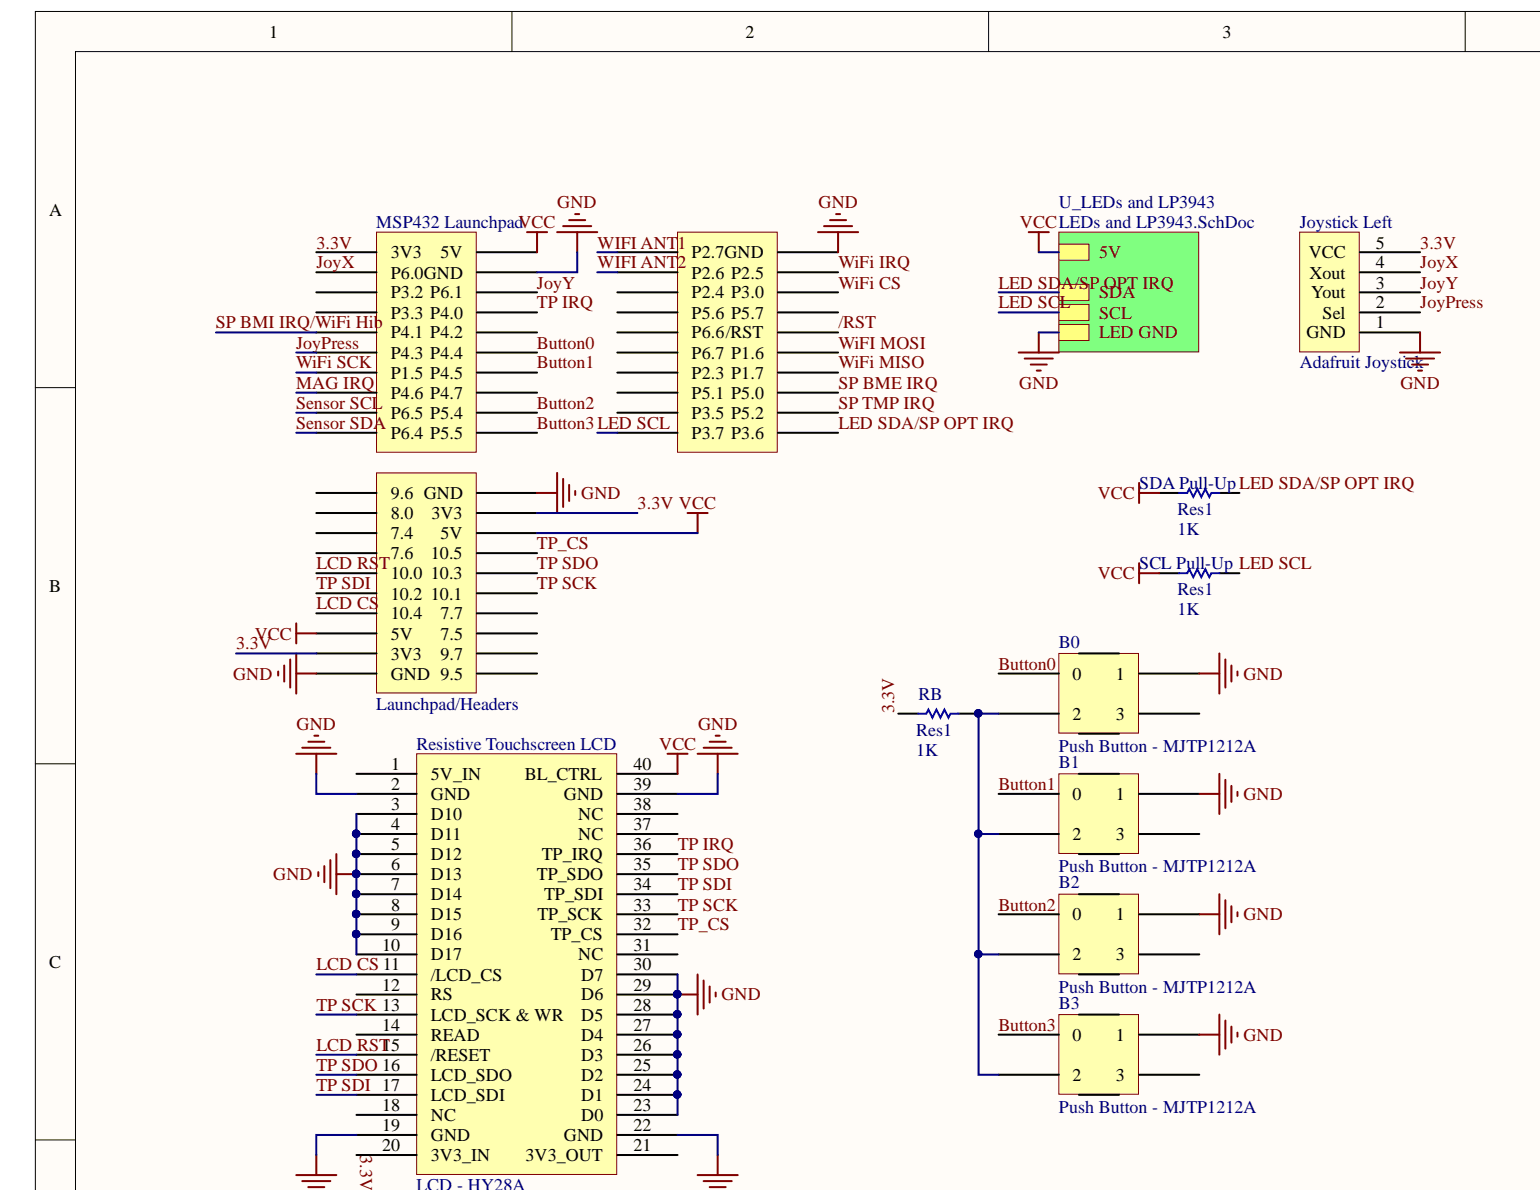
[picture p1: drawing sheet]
<svg xmlns="http://www.w3.org/2000/svg" width="217mm" height="168mm" viewBox="0 0 217 168" stroke-linecap="round" stroke-linejoin="round" font-family="sans-serif">
<g fill="#fffcf8" stroke="#000" stroke-width=".14">
<path d="M5 1.6h212.4v166.4h-212.4z"/>
<path d="M10.7 7.3h206.7v160.7h-206.7z"/>
</g>
<path d="M72.2 1.6v5.7M139.5 1.6v5.7M206.8 1.6v5.7M5 54.7h5.7M5 107.8h5.7M5 160.9h5.7" fill="none" stroke="#000" stroke-width=".14"/>
<path d="M183.4 32.8h8.4v16.9h-8.4z" fill="#ffffb0" stroke="#800000" stroke-width=".14"/>
<path d="M191.9 35.6h8.5M191.9 38.4h8.5M191.9 41.3h8.5M191.9 44.1h8.5M191.9 46.9h8.5" fill="none" stroke="#000" stroke-width=".28"/>
<path d="M53.1 32.8h14.1v31h-14.1z" fill="#ffffb0" stroke="#800000" stroke-width=".14"/>
<g fill="none" stroke="#000" stroke-width=".28">
<path d="M44.6 35.6h8.5M44.6 38.4h8.5M67.3 35.6h8.5M67.3 38.4h8.5M44.6 41.3h8.5M44.6 44.1h8.5M44.6 46.9h8.5M44.6 49.7h8.5M44.6 52.6h8.5M44.6 55.4h8.5M44.6 58.2h8.5M67.3 41.3h8.5"/>
<path d="M67.3 44.1h8.5M67.3 46.9h8.5M67.3 49.7h8.5M67.3 52.6h8.5M67.3 55.4h8.5M67.3 58.2h8.5M44.6 61.1h8.5M67.3 61.1h8.5"/>
</g>
<path d="M95.6 32.8h14.1v31h-14.1z" fill="#ffffb0" stroke="#800000" stroke-width=".14"/>
<g fill="none" stroke="#000" stroke-width=".28">
<path d="M87.1 35.6h8.5M87.1 38.4h8.5M109.8 35.6h8.5M109.8 38.4h8.5M87.1 41.3h8.5M87.1 44.1h8.5M87.1 46.9h8.5M87.1 49.7h8.5M87.1 52.6h8.5M87.1 55.4h8.5M87.1 58.2h8.5M109.8 41.3h8.5"/>
<path d="M109.8 44.1h8.5M109.8 46.9h8.5M109.8 49.7h8.5M109.8 52.6h8.5M109.8 55.4h8.5M109.8 58.2h8.5M87.1 61.1h8.5M109.8 61.1h8.5"/>
</g>
<path d="M53.1 66.7h14.1v31.1h-14.1z" fill="#ffffb0" stroke="#800000" stroke-width=".14"/>
<g fill="none" stroke="#000" stroke-width=".28">
<path d="M44.6 69.6h8.5M44.6 72.4h8.5M44.6 75.2h8.5M44.6 78.1h8.5M67.3 69.6h8.5M67.3 72.4h8.5M67.3 75.2h8.5M67.3 78.1h8.5M44.6 80.9h8.5M44.6 83.7h8.5M44.6 86.5h8.5M44.6 89.4h8.5"/>
<path d="M44.6 92.2h8.5M44.6 95h8.5M67.3 80.9h8.5M67.3 83.7h8.5M67.3 86.5h8.5M67.3 89.4h8.5M67.3 92.2h8.5M67.3 95h8.5"/>
</g>
<path d="M58.8 106.4h28.2v59.3h-28.2z" fill="#ffffb0" stroke="#800000" stroke-width=".14"/>
<g fill="none" stroke="#000" stroke-width=".28">
<path d="M163.6 69.6h2.8M172.1 69.6h2.8M163.6 80.9h2.8M172.1 80.9h2.8M50.3 109.2h8.5M50.3 112h8.5M50.3 114.9h8.5M50.3 117.7h8.5M87.1 109.2h8.5M87.1 112h8.5M87.1 114.9h8.5M87.1 117.7h8.5"/>
<path d="M50.3 120.5h8.5M50.3 123.4h8.5M50.3 126.2h8.5M50.3 129h8.5M50.3 131.8h8.5M50.3 134.7h8.5M50.3 137.5h8.5M87.1 120.5h8.5M87.1 123.4h8.5M87.1 126.2h8.5M87.1 129h8.5M87.1 131.8h8.5"/>
<path d="M87.1 134.7h8.5M87.1 137.5h8.5M50.3 140.3h8.5M50.3 143.2h8.5M50.3 146h8.5M50.3 148.8h8.5M50.3 151.7h8.5M50.3 154.5h8.5M50.3 157.3h8.5M87.1 140.3h8.5M87.1 143.2h8.5M87.1 146h8.5"/>
<path d="M87.1 148.8h8.5M87.1 151.7h8.5M87.1 154.5h8.5M87.1 157.3h8.5M50.3 160.2h8.5M50.3 163h8.5M87.1 160.2h8.5M87.1 163h8.5"/>
</g>
<g fill="#000080" stroke="#000080" stroke-width=".14">
<circle cx="50.3" cy="117.6" r=".52"/>
<circle cx="50.3" cy="120.5" r=".52"/>
<circle cx="50.3" cy="123.3" r=".52"/>
<circle cx="50.3" cy="126.1" r=".52"/>
<circle cx="50.3" cy="129" r=".52"/>
<circle cx="50.3" cy="131.8" r=".52"/>
<circle cx="95.6" cy="154.4" r=".52"/>
<circle cx="95.6" cy="151.6" r=".52"/>
<circle cx="95.6" cy="148.8" r=".52"/>
<circle cx="95.6" cy="146" r=".52"/>
<circle cx="95.6" cy="143.1" r=".52"/>
<circle cx="95.6" cy="140.3" r=".52"/>
</g>
<g fill="none" stroke="#800000" stroke-width=".28">
<path d="M74.4 32.8h2.8M75.8 32.8v2.8M115.4 32.8h5.7M116.3 31.9h3.9M117.1 31.1h2.3M118 30.2h.5M118.3 32.8v2.8M145.2 32.8h2.8M146.6 32.8v2.8M143.7 49.7h5.7M144.6 50.6h4M145.4 51.4h2.3"/>
<path d="M146.3 52.3h.6M146.6 46.9v2.8M197.6 49.7h5.6M198.4 50.6h4M199.3 51.4h2.2M200.1 52.3h.6M200.4 46.9v2.8M160.7 68.1v2.9M160.7 79.5v2.8M160.7 69.6h2.9M160.7 80.9h2.9M41.8 106.4h5.7"/>
<path d="M42.7 105.5h3.9M43.5 104.7h2.3M44.4 103.8h.5M44.6 106.4v2.8M98.4 106.4h5.7M99.3 105.5h4M100.1 104.7h2.3M101 103.8h.6M101.3 106.4v2.8M41.8 165.8h5.7M42.7 166.7h3.9M43.5 167.5h2.3"/>
<path d="M44.6 163v2.8M98.4 165.8h5.7M99.3 166.7h4M100.1 167.5h2.3M101.3 163v2.8"/>
</g>
<path d="M166.4 69.6h1.1l.3-.6 .6 1.1 .6-1.1 .5 1.1 .6-1.1 .6 1.1 .2-.5h1.2M166.4 80.9h1.1l.3-.6 .6 1.2 .6-1.2 .5 1.2 .6-1.2 .6 1.2 .2-.6h1.2" fill="none" stroke="#00f" stroke-width=".28"/>
<path d="M149.4 32.8h19.8v16.9h-19.8z" fill="#80ff80" stroke="#800000" stroke-width=".14"/>
<path d="M149.4 34.5h4.3v2.2h-4.3z" fill-rule="evenodd" fill="#ffff80"/>
<path d="M149.4 34.5h4.3v2.2h-4.3z" fill="none" stroke="#800000" stroke-width=".14"/>
<path d="M149.4 45.8h4.3v2.2h-4.3z" fill-rule="evenodd" fill="#ffff80"/>
<path d="M149.4 45.8h4.3v2.2h-4.3z" fill="none" stroke="#800000" stroke-width=".14"/>
<path d="M149.4 40.1h4.3v2.3h-4.3z" fill-rule="evenodd" fill="#ffff80"/>
<path d="M149.4 40.1h4.3v2.3h-4.3z" fill="none" stroke="#800000" stroke-width=".14"/>
<path d="M149.4 43h4.3v2.2h-4.3z" fill-rule="evenodd" fill="#ffff80"/>
<path d="M149.4 43h4.3v2.2h-4.3z" fill="none" stroke="#800000" stroke-width=".14"/>
<path d="M75.8 69.6h2.8M78.6 66.7v5.7M79.5 67.6v3.9M80.3 68.4v2.3M81.2 69.3v.5M39.3 94.8v.5M40.1 93.9v2.3M41 93.1v3.9M41.8 88v2.8M41.8 92.2v5.7M41.8 89.4h2.8M41.8 95h2.8" fill="none" stroke="#800000" stroke-width=".28"/>
<path d="M149.4 92.2h11.3v11.2h-11.3z" fill="#ffffb0" stroke="#800000" stroke-width=".14"/>
<path d="M140.9 95h8.5M152.2 92.2h5.7M160.7 95h8.5M140.9 100.7h8.5M152.2 103.5h5.7M160.7 100.7h8.5" fill="none" stroke="#000" stroke-width=".28"/>
<path d="M149.4 109.2h11.3v11.2h-11.3z" fill="#ffffb0" stroke="#800000" stroke-width=".14"/>
<path d="M140.9 112h8.5M140.9 117.7h8.5M152.2 109.2h5.7M160.7 112h8.5M160.7 117.7h8.5M152.2 120.5h5.7" fill="none" stroke="#000" stroke-width=".28"/>
<path d="M149.4 126.2h11.3v11.2h-11.3z" fill="#ffffb0" stroke="#800000" stroke-width=".14"/>
<path d="M140.9 129h8.5M140.9 134.7h8.5M152.2 126.2h5.7M152.2 137.5h5.7M160.7 129h8.5M160.7 134.7h8.5" fill="none" stroke="#000" stroke-width=".28"/>
<path d="M149.4 143.2h11.3v11.2h-11.3z" fill="#ffffb0" stroke="#800000" stroke-width=".14"/>
<path d="M126.8 100.7h2.8M135.3 100.7h2.8M140.9 146h8.5M140.9 151.7h8.5M152.2 143.2h5.7M152.2 154.5h5.7M160.7 146h8.5M160.7 151.7h8.5" fill="none" stroke="#000" stroke-width=".28"/>
<g fill="none" stroke="#800000" stroke-width=".28">
<path d="M78.6 32.8h5.7M79.5 31.9h3.9M80.3 31.1h2.3M81.2 30.2h.5M81.4 32.8v2.8M97 72.4h2.9M98.4 72.4v2.8M169.2 95h2.9M172.1 92.2v5.7M172.9 93.1v3.9M173.8 93.9v2.3M174.6 94.8v.5"/>
<path d="M94.2 106.4h2.8M95.6 106.4v2.8M169.2 112h2.9M172.1 109.2v5.7M172.9 110v4M173.8 110.9v2.3M174.6 111.7v.6M44.9 123.1v.5M45.8 122.2v2.3M46.6 121.4v3.9M47.5 120.5v5.7M47.5 123.4h2.8"/>
<path d="M98.4 137.5v5.7M99.3 138.4v3.9M100.1 139.2v2.3M169.2 129h2.9M172.1 126.2v5.6M172.9 127v4M173.8 127.9v2.2M174.6 128.7v.6M95.6 140.3h2.8M101 140.1v.5M169.2 146h2.9M172.1 143.2v5.6"/>
<path d="M172.9 144v4M173.8 144.9v2.2M174.6 145.7v.6"/>
</g>
<g fill="#000080" stroke="#000080" stroke-width=".14">
<circle cx="138" cy="100.7" r=".52"/>
<circle cx="95.6" cy="140.3" r=".52"/>
<circle cx="50.3" cy="123.3" r=".52"/>
<circle cx="138" cy="117.6" r=".52"/>
<circle cx="138" cy="134.6" r=".52"/>
<circle cx="95.6" cy="154.4" r=".52"/>
<circle cx="95.6" cy="151.6" r=".52"/>
<circle cx="95.6" cy="148.8" r=".52"/>
<circle cx="95.6" cy="146" r=".52"/>
<circle cx="95.6" cy="143.1" r=".52"/>
<circle cx="50.3" cy="117.6" r=".52"/>
<circle cx="50.3" cy="120.5" r=".52"/>
<circle cx="50.3" cy="126.1" r=".52"/>
<circle cx="50.3" cy="129" r=".52"/>
<circle cx="50.3" cy="131.8" r=".52"/>
</g>
<path d="M129.6 100.7h1.1l.3-.6 .6 1.2 .5-1.2 .6 1.2 .6-1.2 .5 1.2 .3-.6h1.2" fill="none" stroke="#00f" stroke-width=".28"/>
<g fill="none" stroke="#000080" stroke-width=".28">
<path d="M81.4 35.6v2.8h-5.6M84.3 35.6h2.8M84.3 38.4h2.8M146.6 35.6h2.8M30.5 46.9h14.1M41.8 58.2h2.8M41.8 55.4h2.8M41.8 52.6h2.8M41.8 49.7h2.8M140.9 41.3h8.5M140.9 44.1h8.5M146.6 46.9h2.8"/>
<path d="M41.8 61.1h2.8M75.8 72.4h14.1M75.8 75.2h22.6M84.3 61.1h2.8M33.3 92.2h11.3M44.6 109.2v2.8h5.7M50.3 114.9v19.8M101.3 109.2v2.8h-5.7M138.1 117.7v17h2.8M140.9 100.7h-2.8v17h2.8M44.6 137.5h5.7M95.6 137.5v19.8"/>
<path d="M138.1 134.7v17h2.8M44.6 148.8h5.7M44.6 151.7h5.7M44.6 154.5h5.7M44.6 143.2h5.7M50.3 160.2h-5.7v2.8M95.6 160.2h5.7v2.8"/>
</g>
<g font-size="2.5">
<text x="38" y="5.3">1</text>
<text x="105.2" y="5.3">2</text>
<text x="172.5" y="5.3">3</text>
<text x="6.9" y="30.4">A</text>
<text x="194.2" y="35.1">5</text>
<text x="55.1" y="36.4">3V3</text>
<text x="55.1" y="39.3">P6.0GND</text>
<text x="62.2" y="36.4">5V</text>
<text x="97.6" y="36.4">P2.7GND</text>
<text x="97.6" y="39.3">P2.6 P2.5</text>
<text x="184.7" y="36.4">VCC</text>
<text x="184.8" y="39.3">Xout</text>
<text x="194.2" y="37.9">4</text>
<text x="194.2" y="40.7">3</text>
<text x="55.1" y="42.1">P3.2 P6.1</text>
<text x="55.1" y="45">P3.3 P4.0</text>
<text x="55.1" y="47.8">P4.1 P4.2</text>
<text x="97.6" y="42.1">P2.4 P3.0</text>
<text x="97.6" y="45">P5.6 P5.7</text>
<text x="97.6" y="47.8">P6.6/RST</text>
<text x="184.3" y="47.8">GND</text>
<text x="185" y="42.1">Yout</text>
<text x="186.6" y="45">Sel</text>
<text x="194.2" y="43.5">2</text>
<text x="194.2" y="46.3">1</text>
<text x="55.1" y="50.6">P4.3 P4.4</text>
<text x="55.1" y="53.4">P1.5 P4.5</text>
<text x="97.6" y="50.6">P6.7 P1.6</text>
<text x="97.6" y="53.4">P2.3 P1.7</text>
<text x="55.1" y="56.3">P4.6 P4.7</text>
<text x="55.1" y="59.1">P6.5 P5.4</text>
<text x="97.6" y="56.3">P5.1 P5.0</text>
<text x="97.6" y="59.1">P3.5 P5.2</text>
<text x="55.1" y="62">P6.4 P5.5</text>
<text x="97.6" y="62">P3.7 P3.6</text>
<text x="55.1" y="70.4">9.6 GND</text>
<text x="55.1" y="73.3">8.0</text>
<text x="55.1" y="76.1">7.4</text>
<text x="60.9" y="73.3">3V3</text>
<text x="62.2" y="76.1">5V</text>
<text x="6.9" y="83.5">B</text>
<text x="55.1" y="78.9">7.6</text>
<text x="55.1" y="81.7">10.0</text>
<text x="60.8" y="81.7">10.3</text>
<text x="60.8" y="78.9">10.5</text>
<text x="55.1" y="84.6">10.2</text>
<text x="55.1" y="87.4">10.4</text>
<text x="60.8" y="84.6">10.1</text>
<text x="62.2" y="87.4">7.7</text>
<text x="55.1" y="90.3">5V</text>
<text x="55.1" y="93.1">3V3</text>
<text x="55.1" y="95.9">GND 9.5</text>
<text x="62.2" y="93.1">9.7</text>
<text x="62.2" y="90.3">7.5</text>
<text x="151.4" y="95.9">0</text>
<text x="157.5" y="95.9">1</text>
<text x="151.4" y="101.6">2</text>
<text x="157.5" y="101.6">3</text>
<text x="55.2" y="108.6">1</text>
<text x="55.2" y="111.5">2</text>
<text x="60.8" y="110.1">5V_IN</text>
<text x="60.8" y="112.9">GND</text>
<text x="74.1" y="110.1">BL_CTRL</text>
<text x="79.6" y="112.9">GND</text>
<text x="89.4" y="111.5">39</text>
<text x="89.4" y="108.6">40</text>
<text x="151.4" y="112.9">0</text>
<text x="157.5" y="112.9">1</text>
<text x="55.2" y="114.3">3</text>
<text x="55.2" y="117.2">4</text>
<text x="55.2" y="119.9">5</text>
<text x="60.8" y="115.7">D10</text>
<text x="60.8" y="118.6">D11</text>
<text x="81.6" y="118.6">NC</text>
<text x="81.6" y="115.7">NC</text>
<text x="89.4" y="119.9">36</text>
<text x="89.4" y="117.2">37</text>
<text x="89.4" y="114.3">38</text>
<text x="151.4" y="118.6">2</text>
<text x="157.5" y="118.6">3</text>
<text x="55.2" y="122.8">6</text>
<text x="55.2" y="125.6">7</text>
<text x="60.8" y="121.4">D12</text>
<text x="60.8" y="124.2">D13</text>
<text x="75.8" y="124.2">TP_SDO</text>
<text x="76.4" y="121.4">TP_IRQ</text>
<text x="89.4" y="125.6">34</text>
<text x="89.4" y="122.8">35</text>
<text x="55.2" y="128.5">8</text>
<text x="55.2" y="131.3">9</text>
<text x="60.8" y="127">D14</text>
<text x="60.8" y="129.8">D15</text>
<text x="75.9" y="129.8">TP_SCK</text>
<text x="76.8" y="127">TP_SDI</text>
<text x="89.4" y="131.3">32</text>
<text x="89.4" y="128.5">33</text>
<text x="151.4" y="129.8">0</text>
<text x="157.5" y="129.8">1</text>
<text x="6.9" y="136.6">C</text>
<text x="53.9" y="134.1">10</text>
<text x="60.8" y="132.7">D16</text>
<text x="60.8" y="135.5">D17</text>
<text x="77.7" y="132.7">TP_CS</text>
<text x="81.6" y="135.5">NC</text>
<text x="89.4" y="136.9">30</text>
<text x="89.4" y="134.1">31</text>
<text x="151.4" y="135.5">2</text>
<text x="157.5" y="135.5">3</text>
<text x="53.9" y="139.8">12</text>
<text x="60.8" y="138.4">/LCD_CS</text>
<text x="60.8" y="141.2">RS</text>
<text x="82" y="141.2">D6</text>
<text x="82" y="138.4">D7</text>
<text x="89.4" y="142.6">28</text>
<text x="89.4" y="139.8">29</text>
<text x="53.9" y="145.5">14</text>
<text x="60.8" y="144">LCD_SCK &amp; WR</text>
<text x="60.8" y="146.8">READ</text>
<text x="60.8" y="149.7">/RESET</text>
<text x="82" y="149.7">D3</text>
<text x="82" y="146.8">D4</text>
<text x="82" y="144">D5</text>
<text x="89.4" y="148.3">26</text>
<text x="89.4" y="145.5">27</text>
<text x="151.4" y="146.8">0</text>
<text x="157.5" y="146.8">1</text>
<text x="60.8" y="152.5">LCD_SDO</text>
<text x="60.8" y="155.4">LCD_SDI</text>
<text x="82" y="155.4">D1</text>
<text x="82" y="152.5">D2</text>
<text x="89.4" y="153.9">24</text>
<text x="89.4" y="151.1">25</text>
<text x="151.4" y="152.5">2</text>
<text x="157.5" y="152.5">3</text>
<text x="53.9" y="156.8">18</text>
<text x="53.9" y="159.6">19</text>
<text x="60.8" y="158.2">NC</text>
<text x="60.8" y="161">GND</text>
<text x="79.6" y="161">GND</text>
<text x="82" y="158.2">D0</text>
<text x="89.4" y="159.6">22</text>
<text x="89.4" y="156.8">23</text>
<text x="53.9" y="162.5">20</text>
<text x="60.8" y="163.8">3V3_IN</text>
<text x="74.2" y="163.8">3V3_OUT</text>
<text x="89.4" y="162.5">21</text>
</g>
<g font-size="2.5" fill="#800000">
<text x="78.6" y="29.4">GND</text>
<text x="115.5" y="29.4">GND</text>
<text x="44.6" y="35.1">3.3V</text>
<text x="84.3" y="35.1">WIFI ANT</text>
<text x="95.6" y="35.1">1</text>
<text x="143.9" y="32.2">VCCLEDs and LP3943.SchDoc</text>
<text x="200.4" y="35.1">3.3V</text>
<text x="44.6" y="37.9">JoyX</text>
<text x="75.8" y="40.7">JoyY</text>
<text x="84.3" y="37.9">WIFI ANT</text>
<text x="95.6" y="37.9">2</text>
<text x="118.3" y="37.9">WiFi IRQ</text>
<text x="118.3" y="40.7">WiFi CS</text>
<text x="140.9" y="40.7">LED SD</text>
<text x="149.7" y="40.7">A/S</text>
<text x="153.7" y="40.7">P OPT IRQ</text>
<text x="155.1" y="36.4">5V</text>
<text x="200.4" y="37.9">JoyX</text>
<text x="200.4" y="40.7">JoyY</text>
<text x="30.4" y="46.3">SP BMI IRQ/WiFi Hib</text>
<text x="75.8" y="43.5">TP IRQ</text>
<text x="118.3" y="46.3">/RST</text>
<text x="140.9" y="43.5">LED SCL</text>
<text x="155.1" y="47.8">LED GND</text>
<text x="155.1" y="42.1">SDA</text>
<text x="155.1" y="45">SCL</text>
<text x="200.4" y="43.5">JoyPress</text>
<text x="41.8" y="49.2">JoyPress</text>
<text x="41.8" y="52">WiFi SCK</text>
<text x="75.8" y="49.2">Button0</text>
<text x="75.8" y="52">Button1</text>
<text x="118.3" y="52">WiFi MISO</text>
<text x="118.3" y="49.2">WiFI MOSI</text>
<text x="41.8" y="57.6">Sensor SCL</text>
<text x="41.8" y="54.9">MAG IRQ</text>
<text x="75.8" y="57.6">Button2</text>
<text x="118.3" y="57.6">SP TMP IRQ</text>
<text x="118.3" y="54.9">SP BME IRQ</text>
<text x="143.8" y="54.9">GND</text>
<text x="197.6" y="54.9">GND</text>
<text x="41.8" y="60.5">Sensor SDA</text>
<text x="75.8" y="60.5">Button3LED SCL</text>
<text x="118.3" y="60.5">LED SDA/SP OPT IRQ</text>
<text x="82" y="70.4">GND</text>
<text x="90" y="71.8">3.3V VCC</text>
<text x="154.9" y="70.4">VCC</text>
<text x="75.8" y="77.5">TP_CS</text>
<text x="44.6" y="83.2">TP SDI</text>
<text x="44.6" y="80.3">LCD RS</text>
<text x="53.5" y="80.3">T</text>
<text x="75.8" y="80.3">TP SDO</text>
<text x="75.8" y="83.2">TP SCK</text>
<text x="154.9" y="81.7">VCC</text>
<text x="44.6" y="86">LCD CS</text>
<text x="32.9" y="95.9">GND</text>
<text x="33.3" y="91.6">3.3V</text>
<text x="35.9" y="90.3">VCC</text>
<text x="140.9" y="94.5">Button0</text>
<text x="175.5" y="95.9">GND</text>
<text x="126.2" y="100.7" transform="rotate(-90 126.2 100.7)">3.3V</text>
<text x="41.9" y="103">GND</text>
<text x="93" y="105.8">VCC</text>
<text x="98.5" y="103">GND</text>
<text x="140.9" y="111.5">Button1</text>
<text x="175.5" y="112.9">GND</text>
<text x="95.6" y="119.9">TP IRQ</text>
<text x="38.6" y="124.2">GND</text>
<text x="95.6" y="125.6">TP SDI</text>
<text x="95.6" y="122.8">TP SDO</text>
<text x="95.6" y="128.5">TP SCK</text>
<text x="95.6" y="131.3">TP_CS</text>
<text x="140.9" y="128.5">Button2</text>
<text x="175.5" y="129.8">GND</text>
<text x="44.6" y="136.9">LCD CS 11</text>
<text x="44.6" y="142.6">TP SCK 13</text>
<text x="101.8" y="141.2">GND</text>
<text x="44.6" y="148.3">LCD RST15</text>
<text x="140.9" y="145.5">Button3</text>
<text x="175.5" y="146.8">GND</text>
<text x="44.6" y="151.1">TP SDO 16</text>
<text x="44.6" y="153.9">TP SDI 17</text>
<text x="50.8" y="163" transform="rotate(90 50.8 163)">3.3V</text>
</g>
<g font-size="2.5" fill="#000080">
<text x="149.4" y="29.4">U_LEDs and LP3943</text>
<text x="53.1" y="32.2">MSP432 LaunchpadVCC</text>
<text x="183.4" y="32.2">Joystick Left</text>
<text x="183.4" y="52">Adafruit Joystick</text>
<text x="160.7" y="69">SDA Pull-Up LED SDA/SP OPT IRQ</text>
<text x="166.2" y="75.5">1K</text>
<text x="166.2" y="72.7">Res1</text>
<text x="160.7" y="80.3">SCL Pull-Up LED SCL</text>
<text x="166.2" y="86.8">1K</text>
<text x="166.2" y="84">Res1</text>
<text x="149.4" y="91.4">B0</text>
<text x="53.1" y="100.2">Launchpad/Headers</text>
<text x="129.6" y="98.7">RB</text>
<text x="58.8" y="105.8">Resistive Touchscreen LCD</text>
<text x="129.3" y="106.7">1K</text>
<text x="129.3" y="103.8">Res1</text>
<text x="149.4" y="106.1">Push Button - MJTP1212A</text>
<text x="149.4" y="108.4">B1</text>
<text x="149.4" y="123.1">Push Button - MJTP1212A</text>
<text x="149.4" y="125.4">B2</text>
<text x="149.4" y="140.1">Push Button - MJTP1212A</text>
<text x="149.4" y="142.3">B3</text>
<text x="149.4" y="157.1">Push Button - MJTP1212A</text>
<text x="58.8" y="168.1">LCD - HY28A</text>
</g>
</svg>
